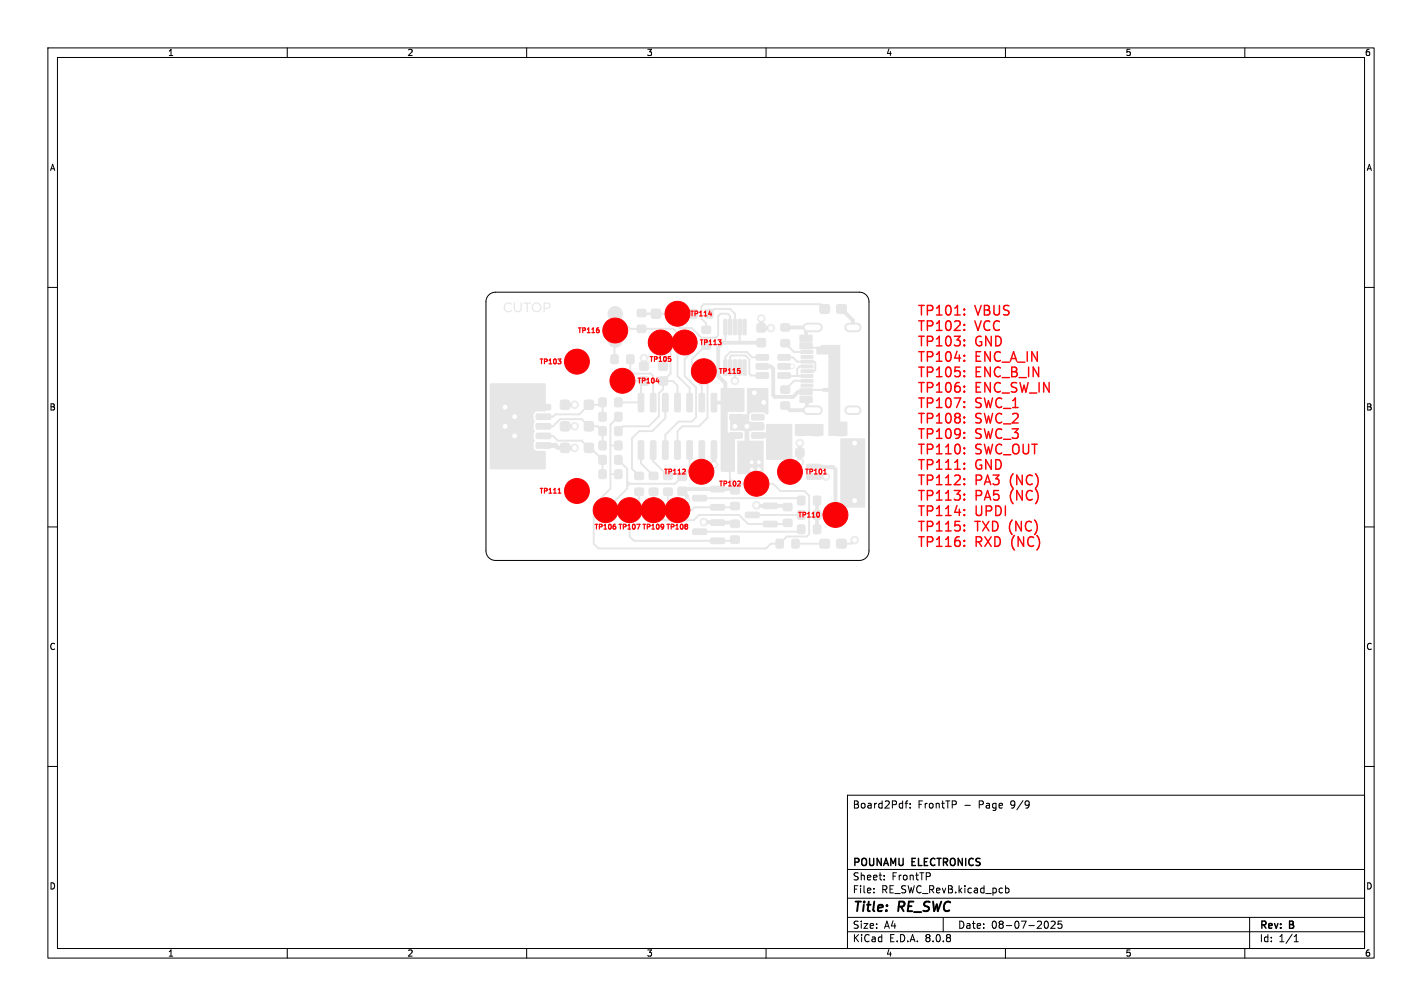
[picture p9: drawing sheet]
<svg xmlns="http://www.w3.org/2000/svg" width="297mm" height="210mm" viewBox="0 0 297 210" stroke-linecap="round" stroke-linejoin="round" font-family="sans-serif">
<g fill="none" stroke="#000" stroke-width=".21">
<path d="M10 10h277v190h-277zM12 12h273v186h-273zM60 10v2M110 10v2M160 10v2M210 10v2M260 10v2M10 60h2M285 60h2M10 110h2M285 110h2M10 160h2"/>
<path d="M285 160h2M177 166h108v32h-108zM189 167.7h.6M189.6 167.2l-.4 .2v1.3M190.1 168.6v.1M190.1 167.8v.1M214.8 167.3h.1a1.26 1.26 0 0 1-.2 1.3M215 167.8l-.2 .3M60 198v2M110 198v2M160 198v2M177 194.5h108"/>
<path d="M177 191.5h108M177 187.5h108M177 181.5h108M182.5 186.3v.1M182.5 185.5v.1M184.7 183.6v.1M184.7 182.8v.1M197 191.5v3M210 198v2M210 184.9v1.5M210 185.5l.5-.1 .2 .3-.1 .6h-.6M218.3 192.4l.2-.1a.8 .8 0 0 1 .5 .7 .8 .8 0 0 1-.5 .8l-.2-.1"/>
<path d="M219.5 192.4l.6-.1 .3 .4-.9 1.1h.9M221.7 192.3h-.7v.7l.2-.1h.5l.1 .3-.1 .5-.2 .1-.5-.1M260 198v2M261 191.5v6.5M270.3 196.6h.9M270.3 195.5l.4-.4v1.5"/>
</g>
<g fill="#e6e6e6">
<path d="M105.5 63.4l.4-.2 .5-.1 .6 .4-.2 .1a.78 .78 0 0 0-1.1 0 .78 .78 0 0 0 0 1.1 .78 .78 0 0 0 1.1 0l.2 .1a1.03 1.03 0 0 1-1.5 .1 1.03 1.03 0 0 1 0-1.5z"/>
<path d="M107.3 63.2h.3v1.1a.58 .58 0 0 0 .5 .7 .58 .58 0 0 0 .6-.7v-1.1h.3v1.1a.83 .83 0 0 1-.8 .9 .83 .83 0 0 1-.9-.9z"/>
<path d="M109.3 63.2h1.6v.2h-.7v1.8h-.2v-1.8h-.7z"/>
<path d="M111.3 63.4a1.02 1.02 0 0 1 1.7 .2 1.02 1.02 0 0 1-.6 1.5 1.02 1.02 0 0 1-1.3-.9h.2a.76 .76 0 0 0 1.1 .6 .76 .76 0 0 0 .1-1.3 .76 .76 0 0 0-1.2 .5v.2h-.2z"/>
<path d="M113.5 63.2h.8a.66 .66 0 0 1 .7 .6 .66 .66 0 0 1-.8 .7h-.4v.7h-.3v-1h.8a.42 .42 0 0 0 .5-.4 .42 .42 0 0 0-.5-.4h-.5v.8h-.3z"/>
<path d="M114 92.5h2v1h-2z"/>
</g>
<g fill="#e6e6e6" stroke="#e6e6e6" stroke-width=".21">
<path d="M148.5 112.4l2.7-.1 .1 .3v.7l-.3 .2h-2.4l-.2-.3z"/>
<path d="M148.5 108.6l2.7-.1 .1 .3v.7l-.3 .2h-2.4l-.2-.3z"/>
<path d="M144.7 110.5l2.7-.1 .2 .3v.7l-.3 .2h-2.5l-.2-.3z"/>
<path d="M166.3 89.2l.4-.2h1.1l.4 .2 .1 .3-.1 1.3-.4 .1h-1.1l-.4-.1-.1-.3z"/>
<path d="M162.8 89.2l.4-.2h1.1l.4 .2 .1 .3-.1 1.3-.4 .1h-1.1l-.4-.1-.1-.3z"/>
<path d="M165.5 112.7l.2-.2 1.1 .2 .1 .2-.1 1.4-.3 .1-1-.1-.2-.3z"/>
<path d="M162.2 112.7l.2-.2 1.1 .2 .1 .2-.1 1.4-.3 .1-1-.1-.2-.3z"/>
<path d="M151.2 96.7l.3-.2 1.2 .2 .1 .3-.1 1.3-.3 .1-1.2-.1-.2-.3z"/>
<path d="M154.3 96.7l.3-.2 1.2 .2 .1 .3-.1 1.3-.3 .1-1.2-.1-.2-.3z"/>
<path d="M166.7 106.7l.2-.2 1.1 .2 .1 .2-.1 1.4-.3 .1-1-.1-.2-.3z"/>
<path d="M170 106.7l.2-.2 1.1 .2 .1 .2-.1 1.4-.3 .1-1-.1-.2-.3z"/>
<path d="M132.7 98.7l.2-.2 1.4 .2 .1 .2-.1 1.1-.3 .1-1.3-.1-.2-.3z"/>
<path d="M132.7 102l.2-.2 1.4 .2 .1 .2-.1 1.1-.3 .1-1.3-.1-.2-.3z"/>
<path d="M152.7 108.7l.2-.2 1.4 .2 .1 .2-.1 1.1-.3 .1-1.3-.1-.2-.3z"/>
<path d="M152.7 112l.2-.2 1.4 .2 .1 .2-.1 1.1-.3 .1-1.3-.1-.2-.3z"/>
<path d="M125.2 86.2l.2-.2 1.1 .2 .1 .2-.1 1.4-.3 .1-1-.1-.2-.3z"/>
<path d="M128.5 86.2l.2-.2 1.1 .2 .1 .2-.1 1.4-.3 .1-1-.1-.2-.3z"/>
<path d="M157 90.4l2.4-.1 .2 .3v.7l-.3 .2h-2.2l-.2-.3z"/>
<path d="M157 88.5l2.4-.1 .2 .3v.7l-.3 .2h-2.2l-.2-.3z"/>
<path d="M157 86.6l2.4-.1 .2 .3v.7l-.3 .2h-2.2l-.2-.3z"/>
<path d="M152.5 86.6l2.4-.1 .1 .3v.7l-.3 .2h-2.1l-.2-.3z"/>
<path d="M152.5 90.4l2.4-.1 .1 .3v.7l-.3 .2h-2.1l-.2-.3z"/>
<path d="M138.7 98.7l.2-.2 1.4 .2 .1 .2-.1 1.1-.3 .1-1.3-.1-.2-.3z"/>
<path d="M138.7 102l.2-.2 1.4 .2 .1 .2-.1 1.1-.3 .1-1.3-.1-.2-.3z"/>
<path d="M158.2 70.8l.3-.2 1.3 .2 .1 .3-.1 1.2-.3 .1-1.3-.1-.2-.3z"/>
<path d="M158.2 67.7l.3-.2 1.3 .2 .1 .3-.1 1.2-.3 .1-1.3-.1-.2-.3z"/>
<path d="M122.1 83.6l.4-.1h1l.4 .1 .1 .4v1l-.1 .3-.4 .2h-1l-.4-.2-.1-.3v-1z"/>
<path d="M117.1 83.6l.4-.1h1l.4 .1 .1 .4v1l-.1 .3-.4 .2h-1l-.4-.2-.1-.3v-1z"/>
<path d="M125.2 95.2l.2-.2 1.1 .2 .1 .2-.1 1.4-.3 .1-1-.1-.2-.3z"/>
<path d="M128.5 95.2l.2-.2 1.1 .2 .1 .2-.1 1.4-.3 .1-1-.1-.2-.3z"/>
<path d="M169.6 89.1l.4-.1h1l.4 .1 .1 .4v1l-.1 .3-.4 .2h-1l-.4-.2-.1-.3v-1z"/>
<path d="M174.6 89.1l.4-.1h1l.4 .1 .1 .4v1l-.1 .3-.4 .2h-1l-.4-.2-.1-.3v-1z"/>
<path d="M148.6 82.2l.8-.1 .3 .2v3.4l-.2 .3h-.7l-.3-.2z"/>
<path d="M146.1 82.2l.8-.1 .3 .2v3.4l-.2 .3h-.7l-.3-.2z"/>
<path d="M143.5 82.2l.8-.1 .3 .2v3.4l-.1 .3h-.8l-.2-.2z"/>
<path d="M141 82.2l.8-.1 .3 .2v3.4l-.2 .3h-.7l-.3-.2z"/>
<path d="M138.4 82.2l.9-.1 .2 .2 .1 3.4-.2 .3h-.7l-.3-.2z"/>
<path d="M135.9 82.2l.8-.1 .3 .2v3.4l-.2 .3h-.7l-.3-.2z"/>
<path d="M133.4 82.2l.8-.1 .3 .2v3.4l-.2 .3h-.7l-.3-.2z"/>
<path d="M133.4 92.1l.8-.1 .3 .2v3.4l-.2 .3h-.7l-.3-.2z"/>
<path d="M135.9 92.1l.8-.1 .3 .2v3.4l-.2 .3h-.7l-.3-.2z"/>
<path d="M138.4 92.1l.9-.1 .2 .2 .1 3.4-.2 .3h-.7l-.3-.2z"/>
<path d="M141 92.1l.8-.1 .3 .2v3.4l-.2 .3h-.7l-.3-.2z"/>
<path d="M143.5 92.1l.8-.1 .3 .2v3.4l-.1 .3h-.8l-.2-.2z"/>
<path d="M146.1 92.1l.8-.1 .3 .2v3.4l-.2 .3h-.7l-.3-.2z"/>
<path d="M148.6 92.1l.8-.1 .3 .2v3.4l-.2 .3h-.7l-.3-.2z"/>
<path d="M153.7 83.2l.3-.2 1.2 .2 .1 .3-.1 1.3-.3 .1-1.2-.1-.2-.3z"/>
<path d="M156.8 83.2l.3-.2 1.2 .2 .1 .3-.1 1.3-.3 .1-1.2-.1-.2-.3z"/>
<path d="M125.2 92.2l.2-.2 1.1 .2 .1 .2-.1 1.4-.3 .1-1-.1-.2-.3z"/>
<path d="M128.5 92.2l.2-.2 1.1 .2 .1 .2-.1 1.4-.3 .1-1-.1-.2-.3z"/>
<path d="M159.5 108.9l2.7-.1 .1 .3v.7l-.3 .2h-2.4l-.2-.3z"/>
<path d="M159.5 105.1l2.7-.1 .1 .3v.7l-.3 .2h-2.4l-.2-.3z"/>
<path d="M155.7 107l2.7-.1 .2 .3v.7l-.3 .2h-2.5l-.2-.3z"/>
<path d="M125.2 83.2l.2-.2 1.1 .2 .1 .2-.1 1.4-.3 .1-1-.1-.2-.3z"/>
<path d="M128.5 83.2l.2-.2 1.1 .2 .1 .2-.1 1.4-.3 .1-1-.1-.2-.3z"/>
<path d="M131 74.2l.2-.2 1.1 .2 .1 .2-.1 1.4-.3 .1-1-.1-.2-.3z"/>
<path d="M127.7 74.2l.2-.2 1.1 .2 .1 .2-.1 1.4-.3 .1-1-.1-.2-.3z"/>
<path d="M122.1 92.6l.4-.1h1l.4 .1 .1 .4v1l-.1 .3-.4 .2h-1l-.4-.2-.1-.3v-1z"/>
<path d="M117.1 92.6l.4-.1h1l.4 .1 .1 .4v1l-.1 .3-.4 .2h-1l-.4-.2-.1-.3v-1z"/>
<path d="M151.2 75.1h.5l.1 .2v2.9l-.1 .1h-.4l-.2-.1z"/>
<path d="M152.2 75.1h.5l.1 .2v2.9l-.1 .1h-.4l-.2-.1z"/>
<path d="M153.2 75.1h.5l.1 .2v2.9l-.1 .1h-.4l-.2-.1z"/>
<path d="M154.2 75.1h.5l.1 .2v2.9l-.1 .1h-.4l-.2-.1z"/>
<path d="M155.2 75.1h.5l.1 .2v2.9l-.1 .1h-.4l-.2-.1z"/>
<path d="M155.2 66.7l.5-.1 .1 .2v2.9l-.1 .2h-.4l-.2-.2z"/>
<path d="M154.2 66.7l.5-.1 .1 .2v2.9l-.1 .2h-.4l-.2-.2z"/>
<path d="M153.2 66.7l.5-.1 .1 .2v2.9l-.1 .2h-.4l-.2-.2z"/>
<path d="M152.2 66.7l.5-.1 .1 .2v2.9l-.1 .2h-.4l-.2-.2z"/>
<path d="M151.2 66.7l.5-.1 .1 .2v2.9l-.1 .2h-.4l-.2-.2z"/>
<path d="M141.7 98.7l.3-.2 1.3 .2 .1 .3-.1 1.2-.3 .1-1.3-.1-.2-.3z"/>
<path d="M141.7 101.8l.3-.2 1.3 .2 .1 .3-.1 1.2-.3 .1-1.3-.1-.2-.3z"/>
<path d="M137.7 78.8l.3-.2 1.3 .2 .1 .3-.1 1.2-.3 .1-1.3-.1-.2-.3z"/>
<path d="M137.7 75.7l.3-.2 1.3 .2 .1 .3-.1 1.2-.3 .1-1.3-.1-.2-.3z"/>
<path d="M166.7 103.7l.2-.2 1.1 .2 .1 .2-.1 1.4-.3 .1-1-.1-.2-.3z"/>
<path d="M170 103.7l.2-.2 1.1 .2 .1 .2-.1 1.4-.3 .1-1-.1-.2-.3z"/>
<path d="M168.5 99l2.9-.1 .1 .3v.7l-.3 .2h-2.6l-.2-.3z"/>
<path d="M168.5 97l2.9-.1 .1 .3v.7l-.3 .2h-2.6l-.2-.3z"/>
<path d="M176.1 101l.3-.1h2.8l.3 .5v1.6l-.5 .3h-2.7l-.4-.5v-1.4z"/>
<path d="M176.1 93.8l.3-.1h2.8l.3 .5v1.6l-.5 .3h-2.7l-.4-.5v-1.4z"/>
<path d="M141.1 64.6l.4-.1h1l.4 .1 .1 .4v1l-.1 .3-.4 .2h-1l-.4-.2-.1-.3v-1z"/>
<path d="M136.1 64.6l.4-.1h1l.4 .1 .1 .4v1l-.1 .3-.4 .2h-1l-.4-.2-.1-.3v-1z"/>
<path d="M133.7 78.8l.3-.2 1.3 .2 .1 .3-.1 1.2-.3 .1-1.3-.1-.2-.3z"/>
<path d="M133.7 75.7l.3-.2 1.3 .2 .1 .3-.1 1.2-.3 .1-1.3-.1-.2-.3z"/>
<path d="M163.7 105.2l.2-.2 1.4 .2 .1 .2-.1 1.1-.3 .1-1.3-.1-.2-.3z"/>
<path d="M163.7 108.5l.2-.2 1.4 .2 .1 .2-.1 1.1-.3 .1-1.3-.1-.2-.3z"/>
<path d="M133.2 68l.2-.2 1.4 .2 .1 .2-.1 1.1-.3 .1-1.3-.1-.2-.3z"/>
<path d="M133.2 64.7l.2-.2 1.4 .2 .1 .2-.1 1.1-.3 .1-1.3-.1-.2-.3z"/>
<path d="M125.2 89.2l.2-.2 1.1 .2 .1 .2-.1 1.4-.3 .1-1-.1-.2-.3z"/>
<path d="M128.5 89.2l.2-.2 1.1 .2 .1 .2-.1 1.4-.3 .1-1-.1-.2-.3z"/>
<path d="M162.5 77.9l2.4-.1 .2 .3v.7l-.3 .2h-2.2l-.2-.3z"/>
<path d="M162.5 76l2.4-.1 .2 .3v.7l-.3 .2h-2.2l-.2-.3z"/>
<path d="M162.5 74.1l2.4-.1 .2 .3v.7l-.3 .2h-2.2l-.2-.3z"/>
<path d="M158 74.1l2.4-.1 .1 .3v.7l-.3 .2h-2.1l-.2-.3z"/>
<path d="M158 76l2.4-.1 .1 .3v.7l-.3 .2h-2.1l-.2-.3z"/>
<path d="M158 77.9l2.4-.1 .1 .3v.7l-.3 .2h-2.1l-.2-.3z"/>
<path d="M166.7 109.7l.2-.2 1.1 .2 .1 .2-.1 1.4-.3 .1-1-.1-.2-.3z"/>
<path d="M170 109.7l.2-.2 1.1 .2 .1 .2-.1 1.4-.3 .1-1-.1-.2-.3z"/>
<path d="M122.1 88.1l.4-.1h1l.4 .1 .1 .4v1l-.1 .3-.4 .2h-1l-.4-.2-.1-.3v-1z"/>
<path d="M117.1 88.1l.4-.1h1l.4 .1 .1 .4v1l-.1 .3-.4 .2h-1l-.4-.2-.1-.3v-1z"/>
<path d="M167.1 82.8h2.5v1.2h-2.5z"/>
<path d="M167.1 81.2h2.5v1.2h-2.5z"/>
<path d="M167.3 79.2h2.5v.6h-2.5z"/>
<path d="M167.3 77.2h2.5v.6h-2.5z"/>
<path d="M167.3 76.2h2.5v.6h-2.5z"/>
<path d="M167.3 74.2h2.5v.6h-2.5z"/>
<path d="M167.1 71.6h2.5v1.2h-2.5z"/>
<path d="M167.1 70h2.5v1.2h-2.5z"/>
<path d="M167.3 73.2h2.5v.6h-2.5z"/>
<path d="M167.3 75.2h2.5v.6h-2.5z"/>
<path d="M167.3 78.2h2.5v.6h-2.5z"/>
<path d="M167.3 80.2h2.5v.6h-2.5z"/>
<path d="M174.8 112.7l.4-.2h1.1l.4 .2 .1 .3-.1 1.3-.4 .1h-1.1l-.4-.1-.1-.3z"/>
<path d="M171.3 112.7l.4-.2h1.1l.4 .2 .1 .3-.1 1.3-.4 .1h-1.1l-.4-.1-.1-.3z"/>
<path d="M163.2 67.7l.2-.2 1.4 .2 .1 .2-.1 1.1-.3 .1-1.3-.1-.2-.3z"/>
<path d="M163.2 71l.2-.2 1.4 .2 .1 .2-.1 1.1-.3 .1-1.3-.1-.2-.3z"/>
<path d="M148.5 105.4l2.7-.1 .1 .3v.7l-.3 .2h-2.4l-.2-.3z"/>
<path d="M148.5 101.6l2.7-.1 .1 .3v.7l-.3 .2h-2.4l-.2-.3z"/>
<path d="M144.7 103.5l2.7-.1 .2 .3v.7l-.3 .2h-2.5l-.2-.3z"/>
<path d="M135.7 98.7l.2-.2 1.4 .2 .1 .2-.1 1.1-.3 .1-1.3-.1-.2-.3z"/>
<path d="M135.7 102l.2-.2 1.4 .2 .1 .2-.1 1.1-.3 .1-1.3-.1-.2-.3z"/>
<path d="M147.5 64.7l.2-.2 1.1 .2 .1 .2-.1 1.4-.3 .1-1-.1-.2-.3z"/>
<path d="M144.2 64.7l.2-.2 1.1 .2 .1 .2-.1 1.4-.3 .1-1-.1-.2-.3z"/>
<path d="M146.7 71.5l.2-.2 1.4 .2 .1 .2-.1 1.1-.3 .1-1.3-.1-.2-.3z"/>
<path d="M146.7 68.2l.2-.2 1.4 .2 .1 .2-.1 1.1-.3 .1-1.3-.1-.2-.3z"/>
<path d="M174.8 63.7l.4-.2h1.1l.4 .2 .1 .3-.1 1.3-.4 .1h-1.1l-.4-.1-.1-.3z"/>
<path d="M171.3 63.7l.4-.2h1.1l.4 .2 .1 .3-.1 1.3-.4 .1h-1.1l-.4-.1-.1-.3z"/>
<path d="M152.7 101.7l.2-.2 1.4 .2 .1 .2-.1 1.1-.3 .1-1.3-.1-.2-.3z"/>
<path d="M152.7 105l.2-.2 1.4 .2 .1 .2-.1 1.1-.3 .1-1.3-.1-.2-.3z"/>
<path d="M163.2 93.7l.3-.2 1.2 .2 .1 .3-.1 1.3-.3 .1-1.2-.1-.2-.3z"/>
<path d="M166.3 93.7l.3-.2 1.2 .2 .1 .3-.1 1.3-.3 .1-1.2-.1-.2-.3z"/>
<path d="M125.2 98.2l.2-.2 1.1 .2 .1 .2-.1 1.4-.3 .1-1-.1-.2-.3z"/>
<path d="M128.5 98.2l.2-.2 1.1 .2 .1 .2-.1 1.4-.3 .1-1-.1-.2-.3z"/>
<path d="M112 84.5l2.9-.1 .1 .3v.7l-.3 .2h-2.6l-.2-.3z"/>
<path d="M112 86.5l2.9-.1 .1 .3v.7l-.3 .2h-2.6l-.2-.3z"/>
<path d="M112 88.5l2.9-.1 .1 .3v.7l-.3 .2h-2.6l-.2-.3z"/>
<path d="M112 90.5l2.9-.1 .1 .3v.7l-.3 .2h-2.6l-.2-.3z"/>
<path d="M112 92.5l2.9-.1 .1 .3v.7l-.3 .2h-2.6l-.2-.3z"/>
<path d="M104.1 81.3l.3-.1h2.8l.3 .5v1.6l-.5 .3h-2.7l-.4-.5v-1.4z"/>
<path d="M104.1 94.5l.3-.1h2.8l.3 .5v1.6l-.5 .3h-2.7l-.4-.5v-1.4z"/>
<path d="M160.3 93.7l.3-.2 1.2 .2 .1 .3-.1 1.3-.3 .1-1.2-.1-.2-.3z"/>
<path d="M157.2 93.7l.3-.2 1.2 .2 .1 .3-.1 1.3-.3 .1-1.2-.1-.2-.3z"/>
<path d="M151.2 93.7l.3-.2 1.2 .2 .1 .3-.1 1.3-.3 .1-1.2-.1-.2-.3z"/>
<path d="M154.3 93.7l.3-.2 1.2 .2 .1 .3-.1 1.3-.3 .1-1.2-.1-.2-.3z"/>
<path d="M163.2 84l.2-.2 1.4 .2 .1 .2-.1 1.1-.3 .1-1.3-.1-.2-.3z"/>
<path d="M163.2 80.7l.2-.2 1.4 .2 .1 .2-.1 1.1-.3 .1-1.3-.1-.2-.3z"/>
<circle cx="126.5" cy="106.5" r="1.5"/>
<circle cx="131.5" cy="106.5" r="1.5"/>
<circle cx="147" cy="77.5" r="1.5"/>
<circle cx="174.5" cy="107.5" r="1.5"/>
<circle cx="141.5" cy="106.5" r="1.5"/>
<circle cx="143" cy="71.5" r="1.5"/>
<circle cx="158" cy="101" r="1.5"/>
<circle cx="146.5" cy="98.5" r="1.5"/>
<circle cx="128.5" cy="65.5" r="1.5"/>
<circle cx="164.5" cy="98.5" r="1.5"/>
<circle cx="138" cy="71.5" r="1.5"/>
<circle cx="120.5" cy="102.5" r="2"/>
<circle cx="130" cy="79.5" r="1.5"/>
<circle cx="136.5" cy="106.5" r="1.5"/>
<circle cx="114" cy="93" r=".5"/>
<circle cx="116" cy="93" r=".5"/>
<circle cx="120.5" cy="75.5" r="2"/>
<circle cx="128.5" cy="71" r="1.5"/>
</g>
<path d="M168.6 68.4h2.2M177.3 68.4h1.6M168.6 85.6h2.2M177.3 85.6h1.6" fill="none" stroke="#e6e6e6" stroke-width="2"/>
<g fill="#ececec" stroke="#ececec" stroke-width=".21">
<circle cx="178.5" cy="112.7" r=".8"/>
<circle cx="153.5" cy="79.5" r=".8"/>
<circle cx="178.5" cy="104.5" r=".8"/>
<circle cx="156" cy="89" r=".8"/>
<circle cx="157" cy="98" r=".45"/>
<circle cx="157.5" cy="82" r=".8"/>
<circle cx="172.5" cy="99.5" r=".8"/>
<circle cx="167" cy="92.5" r=".8"/>
<circle cx="165.5" cy="76.5" r=".45"/>
<circle cx="105.5" cy="89" r=".8"/>
<circle cx="138.5" cy="74.6" r=".8"/>
<circle cx="157" cy="96.5" r=".45"/>
<circle cx="167" cy="96.4" r=".8"/>
<circle cx="120" cy="93.5" r=".8"/>
<circle cx="161" cy="68.5" r=".8"/>
<circle cx="120" cy="84.5" r=".8"/>
<circle cx="107.5" cy="91" r=".8"/>
<circle cx="158.5" cy="96.5" r=".45"/>
<circle cx="147" cy="109" r=".8"/>
<circle cx="149.1" cy="97" r=".8"/>
<circle cx="159" cy="66.5" r=".8"/>
<circle cx="159.5" cy="84" r=".8"/>
<circle cx="153.5" cy="89" r=".8"/>
<circle cx="105.5" cy="85" r=".8"/>
<circle cx="107.5" cy="87" r=".8"/>
<circle cx="134.5" cy="74.8" r=".8"/>
<circle cx="143.5" cy="104.5" r=".6"/>
<circle cx="158.5" cy="98" r=".45"/>
<circle cx="178.5" cy="92.5" r=".8"/>
<circle cx="158" cy="105.5" r=".8"/>
<circle cx="120" cy="89" r=".8"/>
</g>
<g fill="none" stroke="#e6e6e6" stroke-width=".4">
<path d="M130 79.5h4.5M138.5 71.5l1.5 1.5v5l-1.5 1.5h2l1 1v3.5M151.5 68.3v3.2M153.5 76.7v2.3M154.5 68.3v3.2h-1.5M168.9 72.6h3.1M113.5 89h2l1.5-1.5h4.5l1.5 1.5h1.8l1 1v3M113.5 91h2l1 1h5l1.5 1.5M123.3 93.5l2.5 2.5v3M125.3 84.5h-2.3l-2 2h-5l-.5 .5h-2M125.8 84v3M127.5 93h1.6"/>
<path d="M127.5 99h1.6M129.1 87l-1.6 1.6v13.4l-3.5 3.5v8l1 1h35l1-1h1.8l1.5-1.5h4.2l.5-.5v-8l-1-1h-5l-1.5-1.5h-8l-1.1-1.1v-1.9M129.1 84h4.7M129.1 96l1.9 1.8v4.2l-4.5 4.5M133.9 80.1v3.9M138.5 80.1v1.1l-.9 .9v4.8l-2.1 2.1h-5.4l-1 1M144 93.9v4l-3.1 3.1h-9.9M168.9 81.4h3.1M131 100.5l.5 .5-.5 .5M133.5 102.6v1.9l-2 2v5.5l.9 .9h20.8M136.5 102.6v3.9l2.1 2.1h6.3l1.1-1.1h8.4l1.9 1.9h7.9M146.1 111h20.7"/>
<path d="M146.1 104h20.7M157.1 107.5h10.2M178.5 112.7l-.8 .8h-2"/>
</g>
<g fill="none" stroke="#e6e6e6" stroke-width=".8">
<path d="M134.5 74.8v1.6M134.5 74.8h.1M138.5 74.6v1.8M151 71.5h8M151.5 71.5h-.5l-1 1v6l1.5 1.5v4M153.5 79v.5M159 66.5v1.9M159 68.5h2M159.2 76.5h1.8l.5 .5v5.5l.3 .3h3.8M163.8 76.5h1.7M164 68.4h5.7M168.3 68.4v2.2"/>
<path d="M175.7 64.5l2.4 2.4v1.5M116 93l.5 .5h3.5M118 84.5h2M118 89h2M149.1 84h5.3M149.1 93.9v3.1M163.9 94.5l.6 .5v3.5M164 84.6l1 1h4.7M166.7 81.8h1.6M167 92.5v3.9M168.5 83.4v2.2M170 99.5h2.5"/>
<path d="M172 81.4l2 .1M142.5 102.5l1 1v1M142.9 102.1h10.3M147 109h2.8M149.9 109.1h3.3M158 105.5l6.2 .1"/>
</g>
<circle cx="174" cy="81.5" r=".4" fill="#e6e6e6"/>
<path d="M166.7 81.8l-1.1 1M170 97.5h4l.5 .5v9.5h-3.9M170.6 104.5v6" fill="none" stroke="#e6e6e6" stroke-width=".8"/>
<g fill="none" stroke="#e6e6e6" stroke-width=".4">
<path d="M128.3 71.1v3.9M128.5 65.5l3.1 3.1h9l.9 .9h2.5l1 1v2.5l-2 2v3.5l2.4 2.4v6.2l-.9 .9h-2.8l-2.7 2.8v3.1M131.6 75v2.6l.4 .4h3.9l.5 .5v5.5M134.1 65.5h4.9l3 3h2.5l2 2h3l.5-.5v-4l.5-.5h1.5l.5 .5v2.3M142.1 65.5h2.7M143 71.5l-1.5 1.5v5.5l2.5 2.5v3M147 77.5v2l.8 .8v6.9l-1.8 1.8h-3.5l-1 1v3.9M147.3 72.1l-2.8 2.9v3.5l2.1 2.1v3.4M148.1 65.5l1-1h3.4l1 1v2.8M152.5 76.7v-2.2l.3-.3h2.9l.8 .8v3l.4 .4h2.3M159.2 74.6h-2.1l-1.1-1.1h-3.5l-1 1v2.2M163.8 74.6h1.8l.9 .9h3.6l.2 .2v1.5l-.3 .3h-1.5"/>
<path d="M163.9 78.5h4.6M164 71.6l1.8 1.9h2.7M168.5 79.5h-2.7l-1.8 1.8M168.5 76.5h-1.5l-.5 .5v1.5M172.2 64.5l-1-1h-24.2l-.5 .5v2.5l1 1v1.3M133.9 93.9v2.8l2.6 2.6M136.4 93.9v2.4l3.1 3M139 84v3.3l-2.8 2.7h-2.7l-1.5 1.5v6.3l1.5 1.5M146.6 93.9v4.6M139.5 102.6v1.9l2 2h3l.6-.6h8.1M166.1 113.5h6.1"/>
</g>
<g fill="#e6e6e6">
<path d="M170.5 72.4l1.2-.4h3.6l.2 .1v15.9h1.3l.2 .1v2.7l-.1 .2h-3.7l-.2-.1v-16.9h-2.4z"/>
<path d="M150.5 81.1l4.8-.1 .2 .1v4.8l-3.5 .1v4.3h2.9l.2 .2v.8l-.1 .2h-1.5v6.8l-.1 .2h-2.7l-.2-.1z"/>
<path d="M166 88.6l5.9-.1 .1 2.4-5.9 .1z"/>
<path d="M157.4 90.4l2.6-.1v-1.6l.1-.2h5.3l.1 7.4-5.4 .1-.1-4.5h-2.5z"/>
<path d="M175.5 91.6l5-.1 .2 .1v14.2l-.1 .2h-4.9l-.2-.2z"/>
<path d="M102.3 80.1l.2-.1h11.4l.1 .2v5.6l-2.2 .2-.3 .4v1a.83 .83 0 0 1-.1 1.2l.1 .8a.83 .83 0 0 1-.1 1.2l.1 .8a.83 .83 0 0 1-.1 1.2l.1 .9 .3 .5 .4 .1h1.6l.2 .1v3.5l-.1 .3h-11.4l-.2-.1z"/>
<path d="M156 81.1l4.3-.1 .2 .1v5.3l-.4 .1-.7-.4h-2.2l-.7 .4v1.5l2.8 .1 .2 .1v1.5l-.1 .2-2.9 .1v2h2.8l.2 .1v6.7l-.1 .2h-5.2l-.2-.1v-6.7l.2-.2h1.3v-2l-2.9-.2-.1-3.1 .2-.2h3.3z"/>
</g>
<g fill="#fff" stroke="#fff" stroke-width=".21">
<circle cx="178.5" cy="112.7" r=".4"/>
<circle cx="153.5" cy="79.5" r=".4"/>
<circle cx="178.5" cy="104.5" r=".4"/>
<circle cx="156" cy="89" r=".4"/>
<circle cx="157" cy="98" r=".3"/>
<circle cx="157.5" cy="82" r=".4"/>
<circle cx="172.5" cy="99.5" r=".4"/>
<circle cx="167" cy="92.5" r=".4"/>
<circle cx="165.5" cy="76.5" r=".3"/>
<circle cx="105.5" cy="89" r=".4"/>
<circle cx="138.5" cy="74.6" r=".4"/>
<circle cx="157" cy="96.5" r=".3"/>
<circle cx="167" cy="96.4" r=".4"/>
<circle cx="120" cy="93.5" r=".4"/>
<circle cx="161" cy="68.5" r=".4"/>
<circle cx="120" cy="84.5" r=".4"/>
<circle cx="107.5" cy="91" r=".4"/>
<circle cx="158.5" cy="96.5" r=".3"/>
<circle cx="147" cy="109" r=".4"/>
<circle cx="149.1" cy="97" r=".4"/>
<circle cx="159" cy="66.5" r=".4"/>
<circle cx="159.5" cy="84" r=".4"/>
<circle cx="153.5" cy="89" r=".4"/>
<circle cx="105.5" cy="85" r=".4"/>
<circle cx="107.5" cy="87" r=".4"/>
<circle cx="134.5" cy="74.8" r=".4"/>
<circle cx="143.5" cy="104.5" r=".3"/>
<circle cx="158.5" cy="98" r=".3"/>
<circle cx="178.5" cy="92.5" r=".4"/>
<circle cx="158" cy="105.5" r=".4"/>
<circle cx="120" cy="89" r=".4"/>
<circle cx="108.5" cy="108" r="3.2"/>
<circle cx="170.8" cy="82.8" r=".75"/>
<circle cx="170.8" cy="71.2" r=".75"/>
<circle cx="120.5" cy="102.5" r="1"/>
<circle cx="120.5" cy="75.5" r="1"/>
<circle cx="108.5" cy="70" r="3.2"/>
</g>
<path d="M168.6 68.4h2.2M177.3 68.4h1.6M168.6 85.6h2.2M177.3 85.6h1.6" fill="none" stroke="#fff" stroke-width="1.2"/>
<g fill="#fb0207" stroke="#fb0207" stroke-width=".21">
<circle cx="138" cy="71.5" r="2.6"/>
<circle cx="143" cy="71.5" r="2.6"/>
<circle cx="120.5" cy="102.5" r="2.6"/>
<circle cx="141.5" cy="65.5" r="2.6"/>
<circle cx="130" cy="79.5" r="2.6"/>
<circle cx="120.5" cy="75.5" r="2.6"/>
<circle cx="174.5" cy="107.5" r="2.6"/>
<circle cx="146.5" cy="98.5" r="2.6"/>
<circle cx="131.5" cy="106.5" r="2.6"/>
<circle cx="165" cy="98.5" r="2.6"/>
<circle cx="158" cy="101" r="2.6"/>
<circle cx="136.5" cy="106.5" r="2.6"/>
<circle cx="126.5" cy="106.5" r="2.6"/>
<circle cx="141.5" cy="106.5" r="2.6"/>
<circle cx="147" cy="77.5" r="2.6"/>
<circle cx="128.5" cy="69" r="2.6"/>
</g>
<g fill="none" stroke="#fb0207" stroke-width=".25">
<path d="M116.5 74.9h.6l-.3 .4 .3 .1v.4l-.1 .1h-.3M124.8 68.8l.3 .2v.4h-.3M124.9 68.4h.1M137 79.6h.6M139.6 74.4h.5M139.9 74.8l.2 .2-.2 .4M148 65.6h.6M150 70.9h.6l-.3 .4M150.5 71.4v.5M154.1 76.9h.4M154.5 77.4v.5M142.7 97.9l.3 .1 .1 .2-.6 .7h.6"/>
<path d="M172 98.9h.6M116.6 102.9h.5M116.6 102.2l.3-.3v1M143.4 109.4l.2 .2-.2 .3 .2 .4-.2 .1M154.2 100.4l.3 .1 .1 .2-.6 .7h.6M170.8 106.9a.53 .53 0 0 1 .4 .5 .53 .53 0 0 1-.4 .5"/>
</g>
<g fill="none" stroke="#fb0207" stroke-width=".3">
<path d="M201.4 65.6v.2M201.4 64.5v.2M201.4 67.7v.2M201.4 68.8v.2M201.4 71v.1M201.4 72v.2M201.4 74.2v.2M201.4 75.2v.2M201.4 77.4v.2M201.4 78.4v.2M201.4 80.6v.2M201.4 81.7v.2"/>
<path d="M201.4 83.8v.2M201.4 84.9v.2M201.4 87.1v.1M201.4 88.1v.2M201.4 90.3v.2M201.4 91.3v.2M201.4 93.5v.2M201.4 94.5v.2M201.4 96.7v.2M201.4 97.8v.2M201.4 99.9v.2M201.4 101v.2"/>
<path d="M201.4 103.2v.1M201.4 104.2v.2M201.4 106.4v.2M201.4 107.4v.2M201.4 109.6v.2M201.4 110.6v.2M201.4 112.8v.2M201.4 113.9v.2"/>
</g>
<path d="M102.1 61.6l.7-.5 .7-.1h76a2 2 0 0 1 2 2v52a2 2 0 0 1-2 2h-76a2 2 0 0 1-2-2v-52l.1-.7z" fill="none" stroke="#000" stroke-width=".21"/>
<g font-size="2.8" fill="#fb0207">
<text x="191.5" y="66.3">TP101:</text>
<text x="191.5" y="69.5">TP102:</text>
<text x="203.7" y="66.3">VBUS</text>
<text x="203.7" y="69.5">VCC</text>
<text x="191.5" y="72.7">TP103:</text>
<text x="191.5" y="76">TP104:</text>
<text x="203.7" y="72.7">GND</text>
<text x="203.7" y="76">ENC_A_IN</text>
<text x="191.5" y="79.2">TP105:</text>
<text x="191.5" y="82.4">TP106:</text>
<text x="203.7" y="79.2">ENC_B_IN</text>
<text x="203.7" y="82.4">ENC_SW_IN</text>
<text x="191.5" y="85.6">TP107:</text>
<text x="191.5" y="88.8">TP108:</text>
<text x="203.7" y="85.6">SWC_1</text>
<text x="203.7" y="88.8">SWC_2</text>
<text x="191.5" y="92.1">TP109:</text>
<text x="191.5" y="95.3">TP110:</text>
<text x="203.7" y="92.1">SWC_3</text>
<text x="203.7" y="95.3">SWC_OUT</text>
<text x="191.5" y="98.5">TP111:</text>
<text x="191.5" y="101.7">TP112:</text>
<text x="203.7" y="98.5">GND</text>
<text x="203.7" y="101.7">PA3</text>
<text x="211.4" y="101.7">(NC)</text>
<text x="191.5" y="104.9">TP113:</text>
<text x="203.7" y="104.9">PA5</text>
<text x="211.4" y="104.9">(NC)</text>
<text x="191.5" y="108.2">TP114:</text>
<text x="191.5" y="111.4">TP115:</text>
<text x="203.7" y="108.2">UPDI</text>
<text x="203.7" y="111.4">TXD (NC)</text>
<text x="191.5" y="114.6">TP116:</text>
<text x="203.7" y="114.6">RXD</text>
<text x="211.6" y="114.6">(NC)</text>
</g>
<g font-size="2.8">
<text x="178" y="190.9">Title:</text>
<text x="187.7" y="190.9">RE_SWC</text>
</g>
<g font-size="2.1">
<text x="178" y="169">Board2Pdf:</text>
<text x="191.7" y="169">FrontTP</text>
<text x="201.4" y="169">-</text>
<text x="204.5" y="169">Page</text>
<text x="211.3" y="169">9/9</text>
<text x="178" y="184">Sheet:</text>
<text x="178" y="181.2">POUNAMU</text>
<text x="186.2" y="184">FrontTP</text>
<text x="190.5" y="181.2">ELECTRONICS</text>
<text x="178" y="186.7">File:</text>
<text x="184.1" y="186.7">RE_SWC_RevB.kicad_pcb</text>
<text x="178" y="196.9">KiCad</text>
<text x="178" y="194.1">Size:</text>
<text x="184.7" y="194.1">A4</text>
<text x="185.7" y="196.9">E.D.A.</text>
<text x="193.3" y="196.9">8.0.8</text>
<text x="200" y="194.1">Date:</text>
<text x="207" y="194.1">08-07-2025</text>
<text x="263" y="194.3">Rev:</text>
<text x="263" y="196.9">Id:</text>
<text x="267.1" y="196.9">1/1</text>
<text x="269.4" y="194.3">B</text>
</g>
<g font-size="1.8">
<text x="35" y="11.9">1</text>
<text x="85" y="11.9">2</text>
<text x="135" y="11.9">3</text>
<text x="185" y="11.9">4</text>
<text x="235" y="11.9">5</text>
<text x="285" y="11.9">6</text>
<text x="10.3" y="35.9">A</text>
<text x="285.4" y="35.9">A</text>
<text x="10.3" y="85.9">B</text>
<text x="285.3" y="85.9">B</text>
<text x="10.3" y="135.9">C</text>
<text x="285.3" y="135.9">C</text>
<text x="10.3" y="185.9">D</text>
<text x="285.3" y="185.9">D</text>
<text x="35" y="199.9">1</text>
<text x="85" y="199.9">2</text>
<text x="135" y="199.9">3</text>
<text x="185" y="199.9">4</text>
<text x="235" y="199.9">5</text>
<text x="285" y="199.9">6</text>
</g>
<g font-size="1.4" fill="#fb0207">
<text x="120.3" y="69.9">TP116</text>
<text x="144" y="66.4">TP114</text>
<text x="112.3" y="76.4">TP103</text>
<text x="135.4" y="75.9">TP105</text>
<text x="146" y="72.4">TP113</text>
<text x="133" y="80.4">TP104</text>
<text x="150" y="78.4">TP115</text>
<text x="138.3" y="99.4">TP112</text>
<text x="149.8" y="101.9">TP102</text>
<text x="168" y="99.4">TP101</text>
<text x="112.3" y="103.4">TP111</text>
<text x="123.9" y="110.9">TP106 TP107 TP109 TP108</text>
<text x="166.3" y="108.4">TP110</text>
</g>
</svg>
